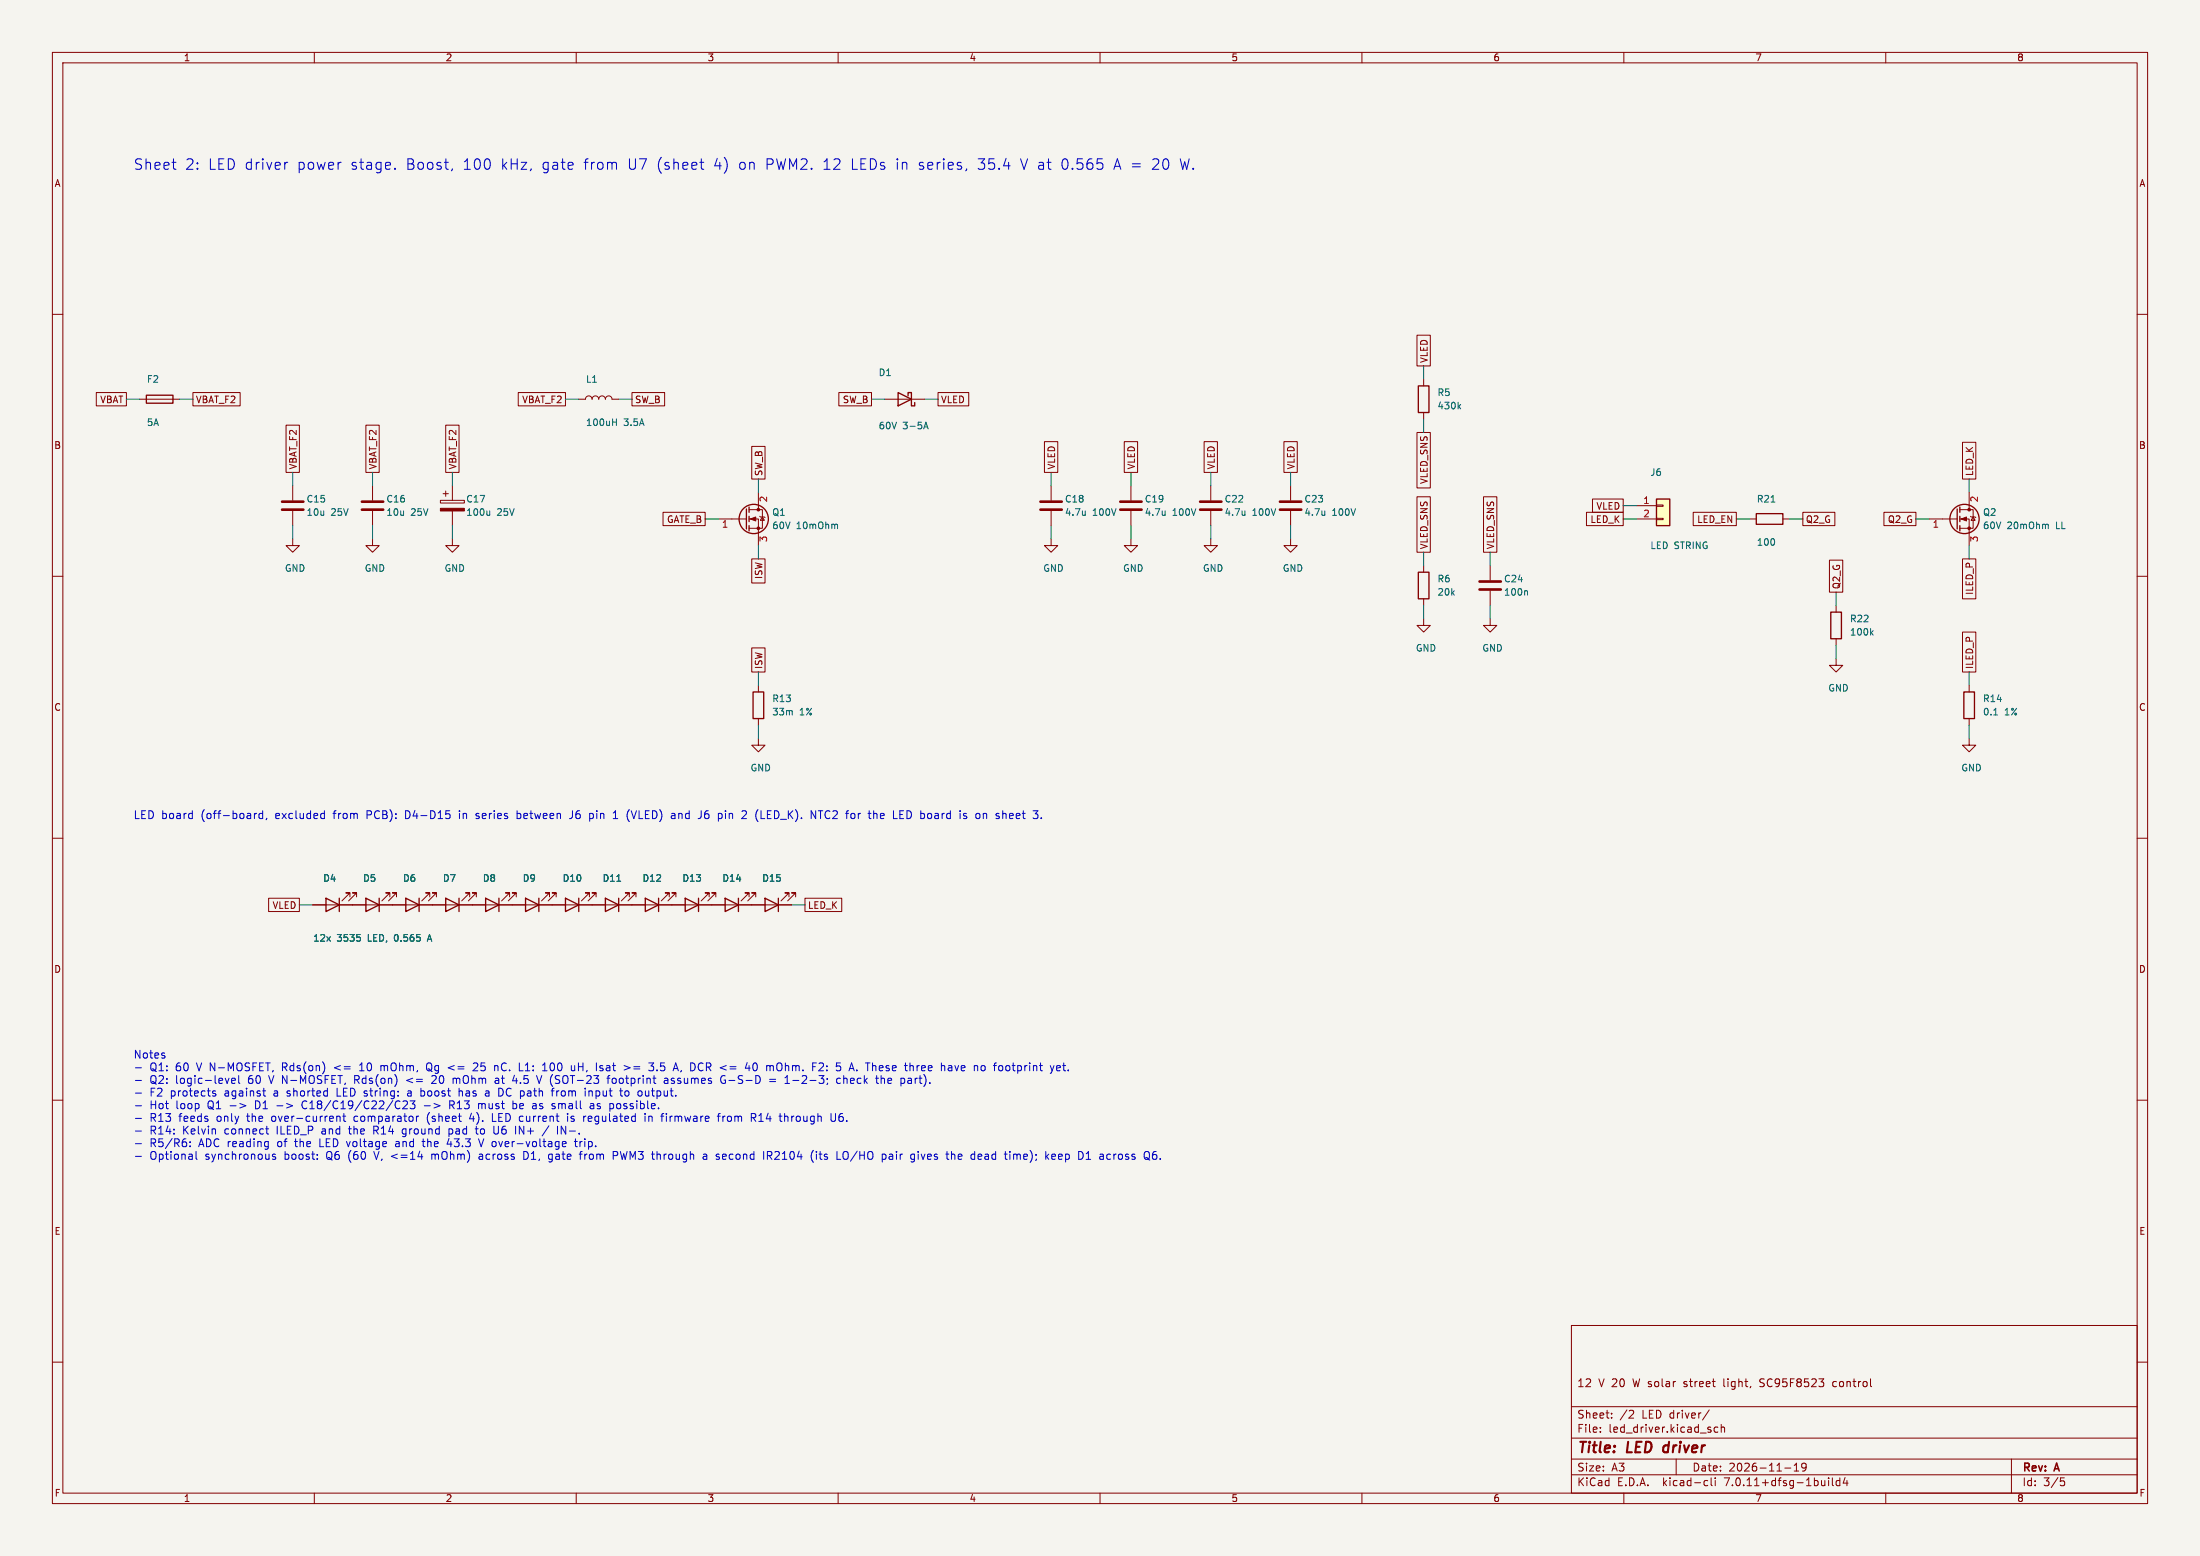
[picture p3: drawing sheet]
<svg xmlns="http://www.w3.org/2000/svg" width="420mm" height="297mm" viewBox="0 0 420 297" stroke-linecap="round" stroke-linejoin="round" font-family="sans-serif">
<path d="M0 0h420v297h-420z" fill="#f5f4ef" stroke="#f5f4ef" stroke-width=".19"/>
<g fill="none" stroke="#840000" stroke-width=".19">
<path d="M10 10h400v277h-400zM12 12h396v273h-396zM60 10v2M110 10v2M160 10v2M210 10v2M260 10v2M310 10v2M360 10v2M10 60h2M408 60h2M18.4 74.9h5.7v2.6h-5.7z"/>
<path d="M26.7 76.2h7.6M36.8 74.9h9v2.6h-9zM98.9 74.9h9v2.6h-9zM110.5 76.2h1.3a.64 .64 0 0 1 .6-.6 .64 .64 0 0 1 .6 .6 .64 .64 0 0 1 .7-.6 .64 .64 0 0 1 .6 .6 .64 .64 0 0 1 .6-.6 .64 .64 0 0 1 .7 .6 .64 .64 0 0 1 .6-.6 .64 .64 0 0 1 .6 .6h1.3M120.6 74.9h6.3v2.6h-6.3zM160.1 74.9h6.3v2.6h-6.3zM168.9 76.2h7.6M179.1 74.9h5.8v2.6h-5.8zM270.5 64h2.5v5.9h-2.5zM271.8 72.4v1.3M271.8 78.7v1.3M54.6 81.2h2.6v9h-2.6z"/>
<path d="M55.9 92.7v2.8M55.9 97.5v2.8M69.8 81.2h2.6v9h-2.6zM71.1 92.7v2.8M71.1 97.5v2.8M84.1 95.5h4.5v.5h-4.5zM84.6 94.2h1M85.1 81.2h2.5v9h-2.5zM85.1 93.7v1M86.4 92.7v2.8M86.4 97.5v2.8M126.6 97.8h8v2.5h-8z"/>
<path d="M137.2 99.1h5.3M143 99.1h1.8v5M143 97.3h2.5v3.5h-2.5M143.5 85.2h2.6v6.2h-2.6zM144.8 94v3.3M145 98.6l1 .2M145.5 98.7l.4 .6h-.7zM199.4 84.3h2.5v5.9h-2.5zM200.7 92.7v2.8M200.7 97.5v2.8M214.6 84.3h2.6v5.9h-2.6zM215.9 92.7v2.8"/>
<path d="M215.9 97.5v2.8M229.9 84.3h2.5v5.9h-2.5zM231.1 92.7v2.8M231.1 97.5v2.8M245.1 84.3h2.6v5.9h-2.6zM246.4 92.7v2.8M246.4 97.5v2.8M270.5 94.8h2.5v10.6h-2.5zM270.5 82.6h2.5v10.5h-2.5zM283.2 94.8h2.5v10.6h-2.5zM302.9 97.8h7v2.5h-7zM304 95.2h5.9v2.6h-5.9z"/>
<path d="M312.4 99.1h3.8M312.4 96.5h3.8M316.2 98.9h1.3v.3h-1.3zM316.2 96.4h1.3v.2h-1.3zM323.2 97.8h8.3v2.5h-8.3zM334 99.1h1.3M340.4 99.1h1.2M344.2 97.8h6.1v2.5h-6.1zM359.6 97.8h6.2v2.5h-6.2zM368.3 99.1h5.3M374.1 99.1h1.8v5M374.1 97.3h2.6v3.5h-2.6"/>
<path d="M374.6 84.4h2.6v7h-2.6zM375.9 94v3.3M376.2 98.6l1 .2M376.7 98.7l.4 .6h-.8zM10 110h2M55.9 102.9v1.2h1.2l-1.2 1.3-1.3-1.3h1.3M71.1 102.9v1.2h1.3l-1.3 1.3-1.3-1.3h1.3M86.4 102.9v1.2h1.2l-1.2 1.3-1.3-1.3h1.3M143.5 106.7h2.6v4.6h-2.6zM200.7 102.9v1.2h1.2l-1.2 1.3-1.3-1.3h1.3M215.9 102.9v1.2h1.3l-1.3 1.3-1.3-1.3h1.3M231.1 102.9v1.2h1.3l-1.3 1.3-1.2-1.3h1.2"/>
<path d="M246.4 102.9v1.2h1.2l-1.2 1.3-1.3-1.3h1.3M271.8 118.1v1.3h1.2l-1.2 1.3-1.3-1.3h1.3M271.8 108v1.2M271.8 114.3v1.3M284.5 118.1v1.3h1.2l-1.2 1.3-1.3-1.3h1.3M284.5 108v2.7M284.5 112.8v2.8M349.2 106.9h2.6v6.1h-2.6zM350.5 115.6v1.2M374.6 106.7h2.6v7.6h-2.6zM408 110h2M143.5 123.7h2.6v4.6h-2.6z"/>
<path d="M144.8 130.8v1.3M144.8 137.2v1.2M350.5 125.7v1.3h1.3l-1.3 1.3-1.3-1.3h1.3M350.5 121.9v1.3M374.6 120.6h2.6v7.7h-2.6zM375.9 130.8v1.3M375.9 137.2v1.2M10 160h2M144.8 141v1.2h1.2l-1.2 1.3-1.3-1.3h1.3M375.9 141v1.2h1.3l-1.3 1.3-1.3-1.3h1.3M408 160h2M51.3 171.4h5.8v2.6h-5.8z"/>
<path d="M59.7 172.7h91.4M66.8 171.2v-.8h-.8h.8l-1.5 1.6M68.1 171.2v-.8h-.8h.8l-1.6 1.6M74.4 171.2v-.8h-.7h.7l-1.5 1.6M75.7 171.2v-.8h-.8h.8l-1.5 1.6M82 171.2v-.8h-.7h.7l-1.5 1.6M83.3 171.2v-.8h-.8h.8l-1.5 1.6M89.7 171.2v-.8h-.8h.8l-1.6 1.6M90.9 171.2v-.8h-.7h.7l-1.5 1.6M97.3 171.2v-.8h-.8h.8l-1.5 1.6M98.6 171.2v-.8h-.8h.8l-1.6 1.6M104.9 171.2v-.8h-.8h.8l-1.5 1.6"/>
<path d="M106.2 171.2v-.8h-.8h.8l-1.6 1.6M112.5 171.2v-.8h-.7h.7l-1.5 1.6M113.8 171.2v-.8h-.8h.8l-1.5 1.6M120.1 171.2v-.8h-.7h.7l-1.5 1.6M121.4 171.2v-.8h-.8h.8l-1.5 1.6M127.8 171.2v-.8h-.8h.8l-1.6 1.6M129 171.2v-.8h-.7h.7l-1.5 1.6M135.4 171.2v-.8h-.8h.8l-1.5 1.6M136.7 171.2v-.8h-.8h.8l-1.6 1.6M143 171.2v-.8h-.8h.8l-1.5 1.6M144.3 171.2v-.8h-.8h.8l-1.6 1.6M150.6 171.2v-.8h-.7h.7l-1.5 1.6"/>
<path d="M151.9 171.2v-.8h-.8h.8l-1.5 1.6M153.7 171.4h7v2.6h-7zM10 210h2M408 210h2M10 260h2M300 253h108v32h-108zM408 260h2M300 278.5h108M300 274.5h108M300 268.5h108M305.5 273.2v.2M305.5 272.5v.1"/>
<path d="M307.7 270.5v.2M307.7 269.8v.1M311.2 269.2l.5 .1 .2 .3-1 1.1h1M320 278.5v3M326.3 269.1l-1.3 1.9M327.9 272.5l-.4-.1-.3 .3 .2 .6h.5M328.6 272.5l.2-.1 .4 .1v.9M328.6 271.9v1.5M335.9 264.6l.3 .1M336.1 263.3l-.2 .2 .2 .3M342.5 279.7l.4-.4v1.5M344.8 279.9l-.3 .3h-.3l-.3-.3 .2-.5 .4-.1 .2 .1a.99 .99 0 0 1-.3 1.4h-.3"/>
<path d="M350.2 263.7l-.3 .3v.4l.3 .3M384 278.5v6.5M60 285v2M110 285v2M160 285v2M210 285v2M260 285v2M300 281.5h108M310 285v2M325.6 282.6l.4 .1M326 283.5l-.4 .1M326.7 282.1v1.3l.2 .2"/>
<path d="M327.4 282.1v.1M327.4 282.6v1M340.7 280.2h1.2M342.5 280.8h.9M349.1 282.1v.1M349.1 282.6v1M349.8 282.1v1.3l.2 .2M351.2 282.7l-.4-.1-.3 .3 .2 .6h.5M351.2 282.1v1.5M352.2 282l-.3 1.1h.9M352.6 282.6v1M360 285v2"/>
<path d="M393.4 282.1h.7M393.5 282.7h.4l.3 .2-.2 .6-.5 .1"/>
</g>
<path d="M317.7 276.1l-.2 .7 .3 .4" fill="none" stroke="#840000" stroke-width=".4"/>
<g fill="none" stroke="#840000" stroke-width=".25">
<path d="M27.9 75.4h5.1v1.6h-5.1zM171.4 74.9l2.6 1.3-2.6 1.3zM173.4 75.6v-.7h.6v2.6h.6v-.7M270.8 73.7h2v5h-2zM142.5 97.2v3.8M143 96.8v1M143 98.6v1M316.2 95.3h2.6v5h-2.6zM335.3 98h5.1v2.1h-5.1zM373.6 97.2v3.8M374.1 96.8v1M374.1 98.6v1"/>
<path d="M143 100.3v1M270.8 109.2h2v5.1h-2zM349.5 116.8h2v5.1h-2zM374.1 100.3v1M143.8 132.1h2v5.1h-2zM374.9 132.1h2v5.1h-2zM62.2 171.5l2.6 1.2-2.6 1.3zM64.8 171.5v2.5M69.8 171.5l2.6 1.2-2.6 1.3zM72.4 171.5v2.5M77.5 171.5l2.5 1.2-2.5 1.3zM80 171.5v2.5"/>
<path d="M85.1 171.5l2.5 1.2-2.5 1.3zM87.6 171.5v2.5M92.7 171.5l2.5 1.2-2.5 1.3zM95.2 171.5v2.5M100.3 171.5l2.6 1.2-2.6 1.3zM102.9 171.5v2.5M107.9 171.5l2.6 1.2-2.6 1.3zM110.5 171.5v2.5M115.6 171.5l2.5 1.2-2.5 1.3zM118.1 171.5v2.5M123.2 171.5l2.5 1.2-2.5 1.3zM125.7 171.5v2.5"/>
<path d="M130.8 171.5l2.5 1.2-2.5 1.3zM133.3 171.5v2.5M138.4 171.5l2.6 1.2-2.6 1.3zM141 171.5v2.5M146 171.5l2.6 1.2-2.6 1.3zM148.6 171.5v2.5"/>
<circle cx="143.9" cy="99.1" r="2.79"/>
<circle cx="375" cy="99.1" r="2.79"/>
</g>
<g fill="none" stroke="#006464" stroke-width=".19">
<path d="M117.7 80v1.2M278.5 77.6l.3 .4M278.8 77.2l-.4 .5M93.5 97.5v.9M93.5 98.2l-.2 .2M117 80.6h.7M176.3 81.9l.5-1.3 .4 1.3M176.5 81.5h.6M207.2 97.5v.9M207.2 98.2l-.1 .1M222.4 97.5v.9M222.4 98.2v.1"/>
<path d="M237.7 97.5v.9M237.7 98.2l-.1 .1M252.9 97.5v.9M252.9 98.2l-.1 .1M338.1 95.8h.7M159.7 100.1l.2 .1v.7M291.4 112.8l.2 .1v.7M390.8 100.1l.2 .1v.7M357.2 120.7l.4 .5M357.6 120.4l-.5 .5M380.6 136.5h.8M68.8 179v.5"/>
<path d="M117.8 168.2h.7"/>
</g>
<g fill="none" stroke="#840000" stroke-width=".51">
<path d="M53.8 97.3h4.1M53.8 95.8h4.1M69.1 97.3h4.1M69.1 95.8h4.1M198.6 97.3h4.1M198.6 95.8h4.1M213.9 97.3h4M213.9 95.8h4M229.1 97.3h4.1M229.1 95.8h4.1M244.3 97.3h4.1M244.3 95.8h4.1"/>
<path d="M282.4 112.5h4.1M282.4 111h4.1"/>
</g>
<g fill="#840000" stroke="#840000" stroke-width=".19">
<path d="M143.3 99.1l1-.4v.7z"/>
<path d="M84.1 97h4.5v.5h-4.5z"/>
<path d="M374.4 99.1l1-.4v.7z"/>
<circle cx="144.8" cy="100.8" r=".25"/>
<circle cx="144.8" cy="97.3" r=".25"/>
<circle cx="375.9" cy="100.8" r=".25"/>
<circle cx="375.9" cy="97.3" r=".25"/>
</g>
<path d="M316.2 95.3h2.6v5h-2.6z" fill="#ffffc2" stroke="#ffffc2" stroke-width=".19"/>
<g fill="none" stroke="#0000c2" stroke-width=".19">
<path d="M32.8 31h.8M33.4 32.3h.2M54.9 31l-.4 .1M75.4 32.1v.2M86.4 32.2l-.1 .3M213.3 30.3l-.7 2M220.4 30.3l-.3 .2M221.1 31.2l-1.1 1.1h1.2M225.3 30.3l.5 2M49 155.3h-.3l-.1 .2M50.1 155.3h-.4l-.3 .2 .2 .7h.5M50.1 154.8v1.5"/>
<path d="M50.9 156.2l-.1 .3M61.5 155.3h.4M61.9 156.2l-.4 .1M61.9 154.8v1.5M85.1 154.8h.8M85.6 155.3l.3 .3v.4l-.3 .3M87.7 154.8v.1M87.7 155.3v1M90.9 156.2l.4 .1M91.1 155.3l-.2 .2 .2 .3M98.7 156.2l.4 .1M98.7 154.8v1.5"/>
<path d="M99.1 155.3h-.4M109.3 155.8a.48 .48 0 0 1-.6 .5M112.7 155.3h.4l.2 .2M113.3 156l-.2 .2-.4 .1M117.1 156.3h.8M117.2 155.1l.3-.3v1.5M119.9 156.5l.2 .3M120.1 154.5l-.2 .3M120.5 154.8l.5 1.5M128.6 155.3l.3 .2v.8M128.9 156.2l-.2 .1M128.9 155.6l-.2 .1"/>
<path d="M134.6 155.4l-.1 .2M134.7 154.9a1.17 1.17 0 0 0-.1 1.3M138.5 154.8v.1M138.5 155.3v1M145.3 156.3h.7M156.2 154.8h.9M156.6 154.8v1.5M171.8 156.3h.7M171.8 154.8h.7M191.4 154.8v1.5M192.7 156l.2 .3h.3M193.2 155.3h-.3l-.2 .2"/>
<path d="M193.4 155.6l-.7 .2M25.9 203.8h1.1M25.9 206.2h1.1M25.9 208.6h1.1M25.9 211.1h1.1M25.9 213.5h1.1M25.9 215.9h1.1M25.9 218.3h1.1M35.6 218.1v.6M36.3 218.7v.2M36.3 217.9v.2M37.4 219.8v1.3l.2 .2"/>
<path d="M40.6 208.6l.5 .2 .1 .2-.2 .2-.4-.1M43.7 205.8l-.3 1M43.9 211.1h1.2M44.4 205.8l-.2 .2v.6l.2 .2 .5-.1M44.7 205.8l.2 .4-.7 .1M45.6 205.3v1.3l.2 .2M45.8 210.6l1.1 .5-1.1 .4M50.1 208.2h.6M50.4 209.1l.3 .1M50.7 215.5h.6M51 216.4l.3 .1M51.1 217.9h.1"/>
<path d="M51.2 217.9l-.1 1.3M51.2 218.8l-.1 .1M57.8 210.3l-.2 .5 .2 .6M64.3 213v1M64.3 213.2l.2-.2 .4 .1v.9M65.4 213h.6M65.6 212.5v1.3l.4 .2M68.6 204.4h.9M68.9 203.1l-.3 .2M71.4 219.8l.5 1.5M71.4 215v1.5M71.4 215.7h.5"/>
<path d="M72.7 203.4v1M72.9 203.4l-.2 .1M76 217.9h-.4M76.1 218.3h-.4a.29 .29 0 0 0-.2 .3 .29 .29 0 0 0 .2 .3h.4M76.4 211.5l-.3 .1M76.9 216.9l.3 .1M76.9 210.3l.6-.2 .2 .2 .1 .3-.9 1h.9M76.9 215.5l-.1 .7 .3 .3M78.3 208.2l-.4 .1M78.4 208.6h-.4a.29 .29 0 0 0-.2 .3 .29 .29 0 0 0 .2 .3h.4M78.8 205.8l-1.2 .4 1.2 .5M79.2 210.1l-.5 .6 .4 .1v.7l-.2 .1-.6-.1"/>
<path d="M79.5 213v1M79.9 213l-.3 .1-.1 .2M80.4 209.1l.4 .1M80.4 207.7v1.5M80.8 208.2l-.4 .1M80.8 217.4v1.3l.3 .2M81 211.1h1.1M81.6 213v1M81.7 204h.2M82.1 202.9a.5 .5 0 0 0-.7 .5v.5a.5 .5 0 0 0 .7 .5M83.2 205.9l-.8 .9h.9M85.7 217.3l-.3 1.1h.9"/>
<path d="M85.7 216.4l.4 .1M85.7 215.5v1.5M85.9 210.1v1.5M85.9 210.9h.5M86.2 210.9l.5 .7M86.5 205.8v1M87.6 207.7v1.5M88.2 208.3l-.3-.1-.3 .2M90 212.5l-.4 1h1M90.9 215v1.2l.4 .3M91.1 203l-.5-.1-.2 .1M91.1 203.5l-.8 .9h.9"/>
<path d="M91.4 217.4l.5 1.5 .5-1.5M91.4 210.6v1M91.9 210.7l-.3-.1-.2 .2M92.7 209.1h.7M92.7 208.3l.4-.1 .3 .2M93.4 208.6l-.7 .1M94 212.5v1.5h.7M94.4 216.4h.6M94.6 205.9h.5M94.6 203.4h.3l.2 .2v.8M95.1 206.2h-.4a.29 .29 0 0 0-.2 .3 .29 .29 0 0 0 .2 .3h.4M95.2 207.7v1.5"/>
<path d="M95.9 207.9l.2 .7-.3 .5M97.9 210.1v1.5M98.2 205.2l-.3 1.1h.9M98.5 210.7l.1 .2M98.6 211.3l-.2 .3h-.5M99.1 216.5v-1.5l.9 1.5M99.1 204.4h.8M100 219.8v1.5l.6-.1M102.3 210.7l.1 .9M102.4 211l-.5 .1M102.4 211.6h-.5M102.4 205.3l.5 1.5 .5-1.5"/>
<path d="M103.6 204.4h.8M104.8 214.9l-1.3 1.9M106.3 208.2v1M106.4 208.3l-.1 .2M106.4 215v1.5M107.1 216.5v-1.5l.9 1.5M107.4 217.9h.5l.2 .3-.7 .2M107.4 218.8h.6M108.4 213v1M109 214h.1M109.1 213.1v.4M109.6 217.9h.6"/>
<path d="M109.7 203.4v1M109.7 204.2l-.2 .2M109.9 217.4v1.3l.3 .2M110.7 217.9v1M110.8 218l-.1 .2M111.7 213h.2M112.4 213.1v.9M112.4 208.2v1M112.5 208.3l-.1 .1M113 208.3l.1 .1M113 213.4l-.7 .1M113.1 210.6l-.4 .1"/>
<path d="M113.3 210.7l.1 .9M113.4 211l-.5 .1a.29 .29 0 0 0-.3 .2 .29 .29 0 0 0 .3 .3h.5M114.7 203.9l.4 .1v.2l-.2 .2h-.3M114.7 203.4l.4 .1M115.9 205.8h.5M116.1 205.5v1.3M117.1 205.8l-.2 .3v.4l.2 .3M117.8 210.8v.7M118.7 209.2h.2M119.1 203.4l1.2 .4-1.2 .4M119.4 208.3l-.1 .2 .1 .6 .2 .1 .3-.1M123.1 213v1"/>
<path d="M123.2 208.2v.8l.2 .2M123.9 213v1M123.9 202.9h.9l-.5 .6 .4 .1 .1 .5-.3 .3h-.4M123.9 213.1v.1M125.4 204.2v.2M126.9 205.9h.5l.1 .9M127.2 212.5v.2M127.2 213v1M127.5 206.2h-.5a.29 .29 0 0 0-.2 .3 .29 .29 0 0 0 .2 .3l.5-.1M130.1 204.3l-.2 .3M136.9 213h.6M137.5 212.5l-.4 .3v1.2"/>
<path d="M138 213v1M138.2 206.2h.3l-.1 .5-.3 .1-.4-.2M138.4 213l-.3 .1-.1 .2M143.4 212.5h.6l.3 .3-.2 .5h-.7M143.8 213.3l.5 .7M143.9 203l.2-.1a.8 .8 0 0 1 .5 .7 .8 .8 0 0 1-.5 .8l-.2-.2-.2-.4zM144.9 214h.8M145 212.9l-.1 .1M146.9 206h1.2M146.9 206.4h1.2M148.3 203.9a.5 .5 0 0 0 .6 .5M148.9 202.9a.5 .5 0 0 0-.6 .5"/>
<path d="M149.9 213.1h.5v.9M150.1 205.5l-.1 .2M150.3 205.3v1.5M151.4 206.2h1.1M155.9 219.8v.1M156.6 219.8v1.4M156.6 202.9l.5 .1 .1 .3-.9 1.1h.9M157.9 204.2v.2M157.9 203.5v.1M159.5 212.5l-.1 1.4-.2 .1h-.4M160.4 205.9l-.4-.1-.3 .3 .2 .6h.5M160.6 212.5l-.2 .1a1.01 1.01 0 0 0 0 1.4h.3"/>
<path d="M160.7 213.1l-.4 .1-.2 .2M161.1 205.9l.4-.1 .2 .2M161.1 205.3v1.5M162.2 204h.7M162.6 202.9l-.5 1.5M168.4 205.8h.2l.3 .2v.8M173.5 205.8h.3l.2 .2v.8M174 206.2h-.5M174 206.7l-.5 .1M175.3 219.8v.1M176.1 203.4l-.2 .2v.6l.2 .2M176.6 203.7l-.7 .2"/>
<path d="M182.3 203.4l.3 1 .4-1M189.6 203.4h.6M190.2 202.9l-.3 .1M193.2 203.4h.6M193.4 202.9v1.3l.2 .2M202.9 203.4h.5M203.1 202.9v1.3l.3 .2M203.9 204.2v.2M218.6 219.9h.6M220.7 219.8l-.4 .1M25.9 220.7h1.1M52.6 220.4l-.4-.1-.2 .2 .1 .2 .5 .2v.3h-.6"/>
<path d="M82.4 220.3v1M82.6 220.3l-.2 .1M91.9 220.3l-.4 .1M92 220.7h-.4a.29 .29 0 0 0-.2 .3 .29 .29 0 0 0 .2 .3h.4M104.9 221.2h.5M105.4 221.5l-.3 .3-.3-.1M110.6 220.3h.5M110.8 220v1.3M117.1 220.6l.7-.1 .1-.2v-.4l-.3-.1h-.5v1.5M134.3 220.4h.6v.9M134.9 220.7h-.5a.29 .29 0 0 0-.2 .3 .29 .29 0 0 0 .2 .3l.5-.1M138 221.2l.4 .1"/>
<path d="M138.4 220.3l-.4 .1M138.6 220.7l-.7 .1M146.5 220.6l.7-.1 .2-.2-.1-.4-.2-.1h-.6v1.5M146.9 220.6l.5 .7M155.9 220.3v1M156.4 220.3h.5M161.9 220a.5 .5 0 0 0-.6-.2 .5 .5 0 0 0-.4 .5v.5a.5 .5 0 0 0 .4 .5 .5 .5 0 0 0 .6-.2M169.8 220.4h.6v.9M170.4 220.7h-.5a.29 .29 0 0 0-.2 .3 .29 .29 0 0 0 .2 .3l.5-.1M175.9 220.3l.3 1M183.1 220.3l-.2 .2v.6l.2 .2M183.6 220.7l-.7 .1"/>
<path d="M187.2 220.3l.2 .4-.7 .1M187.4 221.2l-.2 .1M193.7 220.3l.4 .1v.1M194.1 220.5v.8M194.6 220.3l-.4 .1-.1 .1M201 220.3l.4 .1 .1 .3-.7 .1M201.4 221.2l-.4 .1M202.6 220.3h-.3l-.2 .2v.7l.5 .1M202.8 220.7l-.7 .1M212.6 220.3v1M213.1 220.3l-.3 .1-.2 .2M220.6 220.4l.3 .3v.3l-.3 .3"/>
<path d="M221.5 221.2v.1"/>
</g>
<g fill="none" stroke="#009600" stroke-width=".19">
<path d="M24.1 76.2h2.6M34.3 76.2h2.5M107.9 76.2h2.6M118.1 76.2h2.5M166.4 76.2h2.5M176.5 76.2h2.6M271.8 69.9v2.5M55.9 90.2v2.5M71.1 90.2v2.5M86.4 90.2v2.5M134.6 99.1h2.6M144.8 91.4v2.6"/>
<path d="M200.7 90.2v2.5M215.9 90.2v2.5M231.1 90.2v2.5M246.4 90.2v2.5M271.8 80v2.6M309.9 99.1h2.5M309.9 96.5h2.5M331.5 99.1h2.5M341.6 99.1h2.6M365.8 99.1h2.5M375.9 91.4v2.6M55.9 100.3v2.6"/>
<path d="M71.1 100.3v2.6M86.4 100.3v2.6M144.8 104.1v2.6M200.7 100.3v2.6M215.9 100.3v2.6M231.1 100.3v2.6M246.4 100.3v2.6M271.8 105.4v2.6M271.8 115.6v2.5M284.5 105.4v2.6M284.5 115.6v2.5M350.5 113v2.6"/>
<path d="M375.9 104.1v2.6M144.8 128.3v2.5M144.8 138.4v2.6M350.5 123.2v2.5M375.9 128.3v2.5M375.9 138.4v2.6M57.1 172.7h2.6M151.1 172.7h2.6"/>
</g>
<g font-size="2.8" fill="#0000c2">
<text x="25.4" y="32.7">Sheet</text>
<text x="35.3" y="32.7">2:</text>
<text x="39.7" y="32.7">LED driver</text>
<text x="56.8" y="32.7">power</text>
<text x="67" y="32.7">stage.</text>
<text x="77.6" y="32.7">Boost,</text>
<text x="88.6" y="32.7">100</text>
<text x="95.9" y="32.7">kHz,</text>
<text x="103.7" y="32.7">gate</text>
<text x="111.8" y="32.7">from</text>
<text x="120.2" y="32.7">U7</text>
<text x="125.8" y="32.7">(sheet</text>
<text x="136.7" y="32.7">4)</text>
<text x="141.5" y="32.7">on</text>
<text x="146.7" y="32.7">PWM2. 12</text>
<text x="163.1" y="32.7">LEDs in</text>
<text x="176.1" y="32.7">series,</text>
<text x="187.5" y="32.7">35.4</text>
<text x="195.7" y="32.7">V at</text>
<text x="203.6" y="32.7">0.565</text>
<text x="213.7" y="32.7">A =</text>
<text x="221.1" y="32.7">20</text>
<text x="226.5" y="32.7">W.</text>
</g>
<g font-size="2.8" fill="#840000">
<text x="301" y="277.9">Title:</text>
<text x="310.6" y="277.9">LED</text>
<text x="318.4" y="277.9">driver</text>
</g>
<g font-size="2.1" fill="#0000c2">
<text x="25.4" y="156.6">LED board</text>
<text x="38.4" y="156.6">(off-board,</text>
<text x="52.7" y="156.6">excluded</text>
<text x="64" y="156.6">from</text>
<text x="70.4" y="156.6">PCB):</text>
<text x="77.9" y="156.6">D4-D15</text>
<text x="88.4" y="156.6">in</text>
<text x="91.7" y="156.6">series</text>
<text x="99.7" y="156.6">between</text>
<text x="110" y="156.6">J6</text>
<text x="113.8" y="156.6">pin</text>
<text x="118.6" y="156.6">1</text>
<text x="121.3" y="156.6">(VLED)</text>
<text x="130" y="156.6">and</text>
<text x="135.3" y="156.6">J6</text>
<text x="139.2" y="156.6">pin</text>
<text x="143.9" y="156.6">2</text>
<text x="146.7" y="156.6">(LED_K).</text>
<text x="157.4" y="156.6">NTC2</text>
<text x="164.3" y="156.6">for</text>
<text x="168.8" y="156.6">the</text>
<text x="173.6" y="156.6">LED board</text>
<text x="186.6" y="156.6">is</text>
<text x="189.8" y="156.6">on</text>
<text x="193.8" y="156.6">sheet</text>
<text x="25.4" y="202.4">Notes</text>
<text x="28.6" y="204.8">Q1:</text>
<text x="28.6" y="207.2">Q2:</text>
<text x="28.6" y="209.6">F2</text>
<text x="32.6" y="209.6">protects</text>
<text x="33.6" y="204.8">60</text>
<text x="33.6" y="207.2">logic-level</text>
<text x="37.7" y="204.8">V N-MOSFET,</text>
<text x="43" y="209.6">against</text>
<text x="47.5" y="207.2">60</text>
<text x="51.7" y="207.2">V N-MOSFET,</text>
<text x="52.5" y="209.6">a</text>
<text x="54.3" y="204.8">Rds(on)</text>
<text x="55.2" y="209.6">shorted</text>
<text x="64.3" y="204.8">&lt;=</text>
<text x="64.8" y="209.6">LED string:</text>
<text x="68.2" y="207.2">Rds(on)</text>
<text x="69.4" y="204.8">10</text>
<text x="73.5" y="204.8">mOhm,</text>
<text x="78.3" y="207.2">&lt;=</text>
<text x="78.7" y="209.6">a</text>
<text x="81.3" y="209.6">boost</text>
<text x="82.5" y="204.8">Qg &lt;=</text>
<text x="83.3" y="207.2">20</text>
<text x="87.5" y="207.2">mOhm</text>
<text x="88.8" y="209.6">has</text>
<text x="91.7" y="204.8">25</text>
<text x="94" y="209.6">a</text>
<text x="95.7" y="207.2">at</text>
<text x="95.9" y="204.8">nC.</text>
<text x="96.6" y="209.6">DC path</text>
<text x="99.2" y="207.2">4.5</text>
<text x="100.7" y="204.8">L1:</text>
<text x="104.1" y="207.2">V (SOT-23</text>
<text x="105.4" y="204.8">100</text>
<text x="107.2" y="209.6">from</text>
<text x="111" y="204.8">uH,</text>
<text x="113.6" y="209.6">input</text>
<text x="115.9" y="204.8">Isat</text>
<text x="117.8" y="207.2">footprint</text>
<text x="120.6" y="209.6">to</text>
<text x="121.4" y="204.8">&gt;=</text>
<text x="124.1" y="209.6">output.</text>
<text x="126.4" y="204.8">3.5</text>
<text x="128.8" y="207.2">assumes</text>
<text x="131.2" y="204.8">A, DCR &lt;=</text>
<text x="139.7" y="207.2">G-S-D</text>
<text x="145.4" y="204.8">40</text>
<text x="149.1" y="207.2">=</text>
<text x="149.5" y="204.8">mOhm.</text>
<text x="152.3" y="207.2">1-2-3;</text>
<text x="158.5" y="204.8">F2:</text>
<text x="162.3" y="207.2">check</text>
<text x="163.2" y="204.8">5</text>
<text x="165.9" y="204.8">A. These</text>
<text x="170" y="207.2">the</text>
<text x="174.8" y="207.2">part).</text>
<text x="176.8" y="204.8">three</text>
<text x="183.8" y="204.8">have</text>
<text x="190.3" y="204.8">no</text>
<text x="194.3" y="204.8">footprint</text>
<text x="28.6" y="212">Hot</text>
<text x="28.6" y="214.4">R13</text>
<text x="33.6" y="212">loop</text>
<text x="34.2" y="214.4">feeds</text>
<text x="39.8" y="212">Q1</text>
<text x="41.5" y="214.4">only</text>
<text x="47.5" y="214.4">the</text>
<text x="49.1" y="212">D1</text>
<text x="52.3" y="214.4">over-current</text>
<text x="53.3" y="212">-&gt;</text>
<text x="58.4" y="212">C18/C19/C22/C23</text>
<text x="68.1" y="214.4">comparator</text>
<text x="81.8" y="212">-&gt;</text>
<text x="82.2" y="214.4">(sheet</text>
<text x="86.8" y="212">R13</text>
<text x="90.5" y="214.4">4).</text>
<text x="92.5" y="212">must</text>
<text x="95" y="214.4">LED current</text>
<text x="99.2" y="212">be</text>
<text x="103.1" y="212">as</text>
<text x="107" y="212">small</text>
<text x="109.6" y="214.4">is</text>
<text x="112.9" y="214.4">regulated</text>
<text x="114.5" y="212">as</text>
<text x="118.3" y="212">possible.</text>
<text x="124.7" y="214.4">in</text>
<text x="128.1" y="214.4">firmware</text>
<text x="139" y="214.4">from</text>
<text x="145.5" y="214.4">R14</text>
<text x="151.1" y="214.4">through</text>
<text x="161" y="214.4">U6.</text>
<text x="28.6" y="216.9">R14:</text>
<text x="28.6" y="219.3">R5/R6:</text>
<text x="28.6" y="221.7">Optional</text>
<text x="34.9" y="216.9">Kelvin</text>
<text x="38" y="219.3">ADC reading</text>
<text x="39.2" y="221.7">synchronous</text>
<text x="43" y="216.9">connect</text>
<text x="53.1" y="216.9">ILED_P</text>
<text x="53.2" y="219.3">of</text>
<text x="54.4" y="221.7">boost:</text>
<text x="56.8" y="219.3">the</text>
<text x="61.6" y="219.3">LED voltage</text>
<text x="61.8" y="216.9">and</text>
<text x="62.6" y="221.7">Q6</text>
<text x="66.9" y="221.7">(60</text>
<text x="67.2" y="216.9">the</text>
<text x="72" y="216.9">R14</text>
<text x="72.1" y="221.7">V, &lt;=14</text>
<text x="76.4" y="219.3">and</text>
<text x="77.7" y="216.9">ground</text>
<text x="81.7" y="219.3">the</text>
<text x="83.2" y="221.7">mOhm)</text>
<text x="86.5" y="219.3">43.3</text>
<text x="86.7" y="216.9">pad</text>
<text x="92" y="216.9">to</text>
<text x="92.5" y="221.7">across</text>
<text x="92.8" y="219.3">V over-voltage</text>
<text x="95.6" y="216.9">U6</text>
<text x="99.9" y="216.9">IN+</text>
<text x="101.1" y="221.7">D1,</text>
<text x="106.1" y="221.7">gate</text>
<text x="108.2" y="216.9">IN-.</text>
<text x="111.4" y="219.3">trip.</text>
<text x="112.2" y="221.7">from</text>
<text x="118.7" y="221.7">PWM3 through</text>
<text x="136.2" y="221.7">a</text>
<text x="138.8" y="221.7">second</text>
<text x="148" y="221.7">IR2104</text>
<text x="157.2" y="221.7">(its</text>
<text x="162.3" y="221.7">LO/HO</text>
<text x="171.1" y="221.7">pair</text>
<text x="176.8" y="221.7">gives</text>
<text x="183.8" y="221.7">the</text>
<text x="188.6" y="221.7">dead</text>
<text x="195.2" y="221.7">time);</text>
<text x="203.1" y="221.7">keep</text>
<text x="209.6" y="221.7">D1</text>
<text x="213.8" y="221.7">across</text>
</g>
<g font-size="2.1" fill="#840000">
<text x="301" y="265">12</text>
<text x="305.1" y="265">V 20</text>
<text x="311.9" y="265">W solar</text>
<text x="321.8" y="265">street</text>
<text x="329.6" y="265">light,</text>
<text x="336.7" y="265">SC95F8523</text>
<text x="350.7" y="265">control</text>
<text x="301" y="273.7">File:</text>
<text x="301" y="271">Sheet:</text>
<text x="307.1" y="273.7">led_driver.kicad_sch</text>
<text x="309.2" y="271">/2</text>
<text x="313.5" y="271">LED driver/</text>
<text x="301" y="281.1">Size:</text>
<text x="307.6" y="281.1">A3</text>
<text x="323" y="281.1">Date:</text>
<text x="330" y="281.1">2026-11-19</text>
<text x="386" y="281.3">Rev:</text>
<text x="392.4" y="281.3">A</text>
<text x="301" y="283.9">KiCad</text>
<text x="308.7" y="283.9">E.D.A.</text>
<text x="317.6" y="283.9">kicad-cli</text>
<text x="329.5" y="283.9">7.0.11+dfsg-1build4</text>
<text x="386" y="283.9">Id:</text>
<text x="390.1" y="283.9">3/5</text>
</g>
<g font-size="1.8" fill="#840000">
<text x="35" y="11.9">1</text>
<text x="85" y="11.9">2</text>
<text x="135" y="11.9">3</text>
<text x="185" y="11.9">4</text>
<text x="235" y="11.9">5</text>
<text x="285" y="11.9">6</text>
<text x="335" y="11.9">7</text>
<text x="385" y="11.9">8</text>
<text x="10.3" y="35.9">A</text>
<text x="408.3" y="35.9">A</text>
<text x="272.7" y="69.4" transform="rotate(-90 272.7 69.4)">VLED</text>
<text x="19" y="77.2">VBAT</text>
<text x="37.3" y="77.2">VBAT_F2</text>
<text x="99.6" y="77.2">VBAT_F2</text>
<text x="121.1" y="77.2">SW_B</text>
<text x="160.8" y="77.2">SW_B</text>
<text x="179.5" y="77.2">VLED</text>
<text x="10.3" y="85.9">B</text>
<text x="56.8" y="89.7" transform="rotate(-90 56.8 89.7)">VBAT_F2</text>
<text x="72.1" y="89.7" transform="rotate(-90 72.1 89.7)">VBAT_F2</text>
<text x="87.3" y="89.7" transform="rotate(-90 87.3 89.7)">VBAT_F2</text>
<text x="201.6" y="89.7" transform="rotate(-90 201.6 89.7)">VLED</text>
<text x="216.9" y="89.7" transform="rotate(-90 216.9 89.7)">VLED</text>
<text x="232.1" y="89.7" transform="rotate(-90 232.1 89.7)">VLED</text>
<text x="247.3" y="89.7" transform="rotate(-90 247.3 89.7)">VLED</text>
<text x="408.2" y="85.9">B</text>
<text x="145.7" y="91" transform="rotate(-90 145.7 91)">SW_B</text>
<text x="272.7" y="92.5" transform="rotate(-90 272.7 92.5)">VLED_SNS</text>
<text x="376.9" y="91" transform="rotate(-90 376.9 91)">LED_K</text>
<text x="127.2" y="100">GATE_B</text>
<text x="303.5" y="100">LED_K</text>
<text x="304.7" y="97.5">VLED</text>
<text x="323.9" y="100">LED_EN</text>
<text x="344.6" y="100">Q2_G</text>
<text x="360.3" y="100">Q2_G</text>
<text x="272.7" y="104.9" transform="rotate(-90 272.7 104.9)">VLED_SNS</text>
<text x="285.4" y="104.9" transform="rotate(-90 285.4 104.9)">VLED_SNS</text>
<text x="145.7" y="110.6" transform="rotate(-90 145.7 110.6)">ISW</text>
<text x="351.5" y="112.6" transform="rotate(-90 351.5 112.6)">Q2_G</text>
<text x="376.9" y="113.6" transform="rotate(-90 376.9 113.6)">ILED_P</text>
<text x="145.7" y="127.8" transform="rotate(-90 145.7 127.8)">ISW</text>
<text x="376.9" y="127.8" transform="rotate(-90 376.9 127.8)">ILED_P</text>
<text x="10.3" y="135.9">C</text>
<text x="408.2" y="135.9">C</text>
<text x="51.9" y="173.7">VLED</text>
<text x="154.1" y="173.7">LED_K</text>
<text x="10.3" y="185.9">D</text>
<text x="408.2" y="185.9">D</text>
<text x="10.3" y="235.9">E</text>
<text x="408.3" y="235.9">E</text>
<text x="10.3" y="285.9">F</text>
<text x="35" y="286.9">1</text>
<text x="85" y="286.9">2</text>
<text x="135" y="286.9">3</text>
<text x="185" y="286.9">4</text>
<text x="235" y="286.9">5</text>
<text x="285" y="286.9">6</text>
<text x="335" y="286.9">7</text>
<text x="385" y="286.9">8</text>
<text x="408.3" y="285.9">F</text>
</g>
<g font-size="1.8" fill="#006464">
<text x="167.6" y="72">D1</text>
<text x="27.9" y="73.3">F2</text>
<text x="111.8" y="73.3">L1</text>
<text x="274.3" y="75.8">R5</text>
<text x="27.9" y="81.5">5A</text>
<text x="111.8" y="81.5">100uH</text>
<text x="119" y="81.5">3.5A</text>
<text x="167.6" y="82.1">60V</text>
<text x="172.3" y="82.1">3-5A</text>
<text x="274.3" y="78.3">430k</text>
<text x="315" y="91">J6</text>
<text x="58.4" y="96.1">C15</text>
<text x="58.4" y="98.7">10u</text>
<text x="63.2" y="98.7">25V</text>
<text x="73.7" y="96.1">C16</text>
<text x="73.7" y="98.7">10u</text>
<text x="78.4" y="98.7">25V</text>
<text x="88.9" y="98.7">100u</text>
<text x="88.9" y="96.1">C17</text>
<text x="94.9" y="98.7">25V</text>
<text x="147.3" y="101.2">60V</text>
<text x="147.3" y="98.7">Q1</text>
<text x="152" y="101.2">10mOhm</text>
<text x="203.2" y="98.7">4.7u</text>
<text x="203.2" y="96.1">C18</text>
<text x="208.6" y="98.7">100V</text>
<text x="218.4" y="98.7">4.7u</text>
<text x="218.4" y="96.1">C19</text>
<text x="223.8" y="98.7">100V</text>
<text x="233.7" y="98.7">4.7u</text>
<text x="233.7" y="96.1">C22</text>
<text x="239" y="98.7">100V</text>
<text x="248.9" y="98.7">4.7u</text>
<text x="248.9" y="96.1">C23</text>
<text x="254.3" y="98.7">100V</text>
<text x="335.3" y="96.1">R21</text>
<text x="378.5" y="98.7">Q2</text>
<text x="378.5" y="101.2">60V</text>
<text x="383.1" y="101.2">20mOhm</text>
<text x="392.6" y="101.2">LL</text>
<text x="315" y="105">LED STRING</text>
<text x="335.3" y="104.4">100</text>
<text x="54.3" y="109.3">GND</text>
<text x="69.5" y="109.3">GND</text>
<text x="84.8" y="109.3">GND</text>
<text x="199.1" y="109.3">GND</text>
<text x="214.3" y="109.3">GND</text>
<text x="229.5" y="109.3">GND</text>
<text x="244.8" y="109.3">GND</text>
<text x="274.3" y="111.4">R6</text>
<text x="274.3" y="113.9">20k</text>
<text x="287" y="111.4">C24</text>
<text x="287" y="113.9">100n</text>
<text x="353.1" y="119">R22</text>
<text x="270.2" y="124.6">GND</text>
<text x="282.9" y="124.6">GND</text>
<text x="353.1" y="121.5">100k</text>
<text x="147.3" y="134.2">R13</text>
<text x="147.3" y="136.8">33m</text>
<text x="152.6" y="136.8">1%</text>
<text x="348.9" y="132.2">GND</text>
<text x="378.5" y="134.2">R14</text>
<text x="378.5" y="136.8">0.1</text>
<text x="382.7" y="136.8">1%</text>
<text x="143.2" y="147.4">GND</text>
<text x="374.3" y="147.4">GND</text>
<text x="61.6" y="168.5">D4</text>
<text x="69.2" y="168.5">D5</text>
<text x="76.8" y="168.5">D6</text>
<text x="84.5" y="168.5">D7</text>
<text x="92.1" y="168.5">D8</text>
<text x="99.7" y="168.5">D9</text>
<text x="107.3" y="168.5">D10</text>
<text x="114.9" y="168.5">D11</text>
<text x="122.6" y="168.5">D12</text>
<text x="130.2" y="168.5">D13</text>
<text x="137.8" y="168.5">D14</text>
<text x="145.4" y="168.5">D15</text>
<text x="59.7" y="179.9">12x</text>
<text x="64.3" y="179.9">3535</text>
<text x="70.3" y="179.9">LED,</text>
<text x="75.5" y="179.9">0.565</text>
<text x="82.2" y="179.9">A</text>
</g>
<g font-size="1.8" fill="#a90000">
<text x="146.8" y="96" transform="rotate(-90 146.8 96)">2</text>
<text x="377.9" y="96" transform="rotate(-90 377.9 96)">2</text>
<text x="137.7" y="101">1</text>
<text x="313.6" y="96.3">1</text>
<text x="313.6" y="98.8">2</text>
<text x="368.9" y="101">1</text>
<text x="146.8" y="103.6" transform="rotate(-90 146.8 103.6)">3</text>
<text x="377.9" y="103.6" transform="rotate(-90 377.9 103.6)">3</text>
</g>
</svg>
